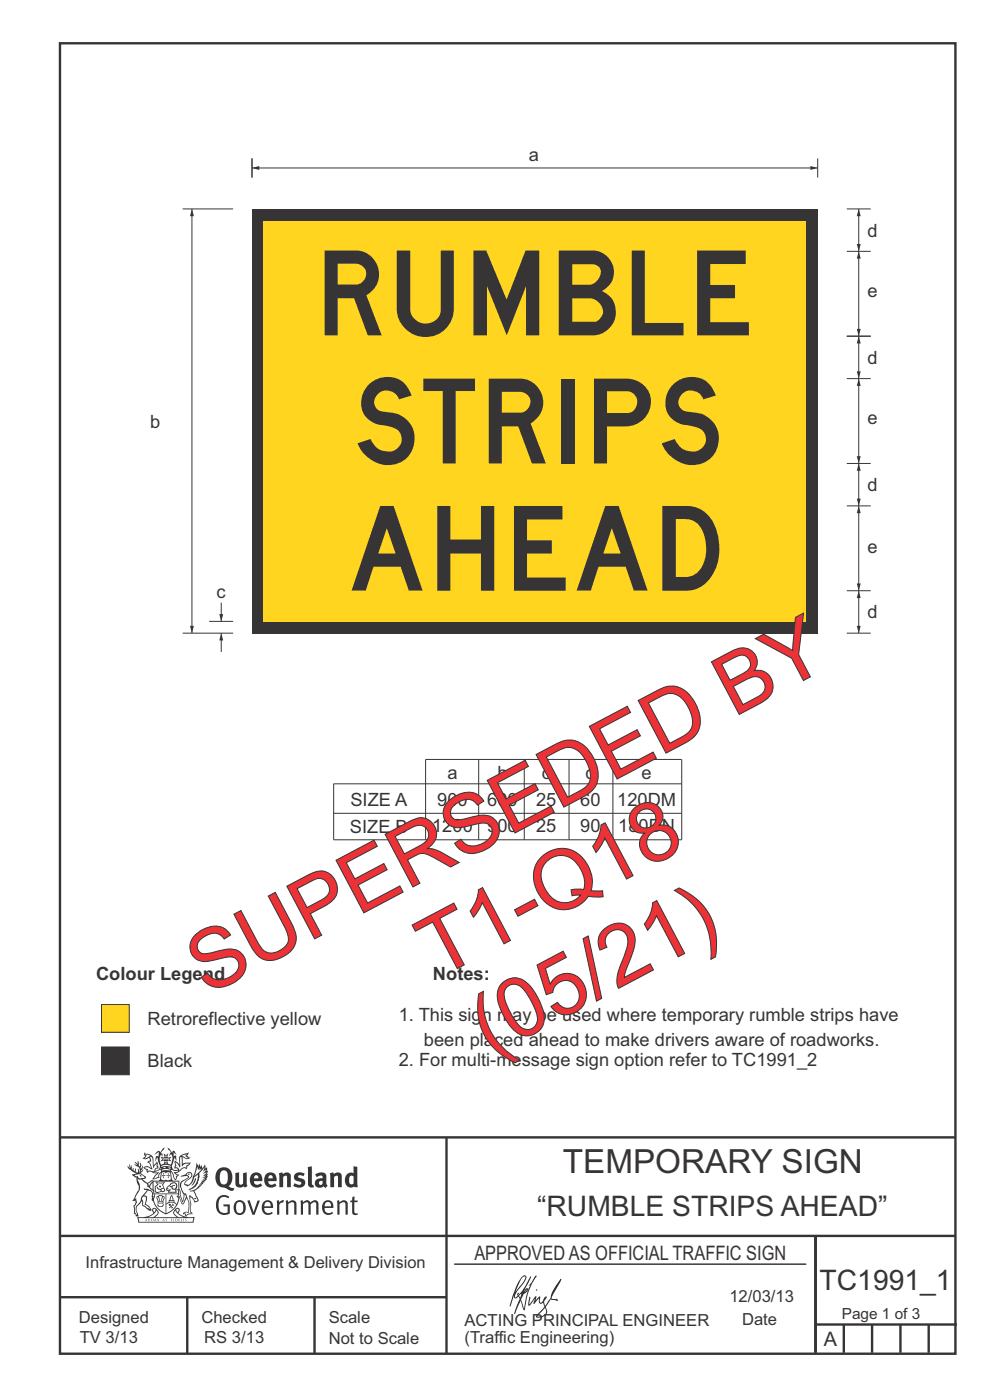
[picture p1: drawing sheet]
<svg xmlns="http://www.w3.org/2000/svg" width="210mm" height="297mm" viewBox="0 0 210 297" stroke-linecap="round" stroke-linejoin="round" font-family="sans-serif">
<g fill="none" stroke="#373435" stroke-width=".51">
<path d="M12.7 9.2h190v278h-190zM12.7 241.3h190M94.7 241.4v45.8M12.7 275.2h82M12.7 262.2h190.1M39.7 275.2v12M66.7 275.2v12M173 262.1v24.9M173 281h30M179 281v6M185 281v6M191 281v6"/>
<path d="M197 281v6"/>
</g>
<path d="M96.4 268.2h74.6" fill="none" stroke="#373435" stroke-width=".21"/>
<g fill="#373435">
<path d="M47 248.4a2.55 2.55 0 0 0 0 2.7l.3 .2a.81 .81 0 0 0 1-1v-.5a1.04 1.04 0 0 0-1.1-1.5zM46.3 248.1a1.82 1.82 0 0 1 2.1-.2 1.82 1.82 0 0 1 .9 1.8 2.29 2.29 0 0 1-.8 2l.7 .3h.5l-.2 .6a2.87 2.87 0 0 1-2-.7 2.12 2.12 0 0 1-1.7-3.1z" fill-rule="evenodd"/>
<path d="M49.9 248.9l.8-.2v2a.46 .46 0 0 0 .3 .6 .46 .46 0 0 0 .6-.3v-2.1l.7-.2v2.4l.2 .5-.5 .3-.3-.3a1.02 1.02 0 0 1-1.2 .3 1.02 1.02 0 0 1-.6-1.1z" fill-rule="evenodd"/>
<path d="M54 249.5l-.1 .5h.9a.49 .49 0 0 0-.2-.6 .49 .49 0 0 0-.6 .1zM53.4 249.1a1.34 1.34 0 0 1 1.6-.2 1.34 1.34 0 0 1 .6 1.5v.2h-1.7a.77 .77 0 0 0 .5 .8 .77 .77 0 0 0 .9-.4l.3 .5a1.59 1.59 0 0 1-2 .2 1.59 1.59 0 0 1-.5-2.1z" fill-rule="evenodd"/>
<path d="M57 249.5l-.1 .5h1a.49 .49 0 0 0-.2-.6 .49 .49 0 0 0-.7 .1zM56.4 249.1a1.34 1.34 0 0 1 1.6-.2 1.34 1.34 0 0 1 .7 1.5v.2h-1.8a.77 .77 0 0 0 .5 .8 .77 .77 0 0 0 .9-.4l.4 .5a1.59 1.59 0 0 1-2.1 .2 1.59 1.59 0 0 1-.5-2.1z" fill-rule="evenodd"/>
<path d="M59.2 248.9l.7-.2 .1 .4a.95 .95 0 0 1 1-.3 .95 .95 0 0 1 .7 .8v2.3h-.8v-2.3a.46 .46 0 0 0-.8 .1v2.2h-.8z" fill-rule="evenodd"/>
<path d="M62.6 249.1a1.75 1.75 0 0 1 2-.1l-.2 .5-.6-.2a.43 .43 0 0 0-.6 .3l.4 .3a1.04 1.04 0 0 1 1.2 1.1 1.04 1.04 0 0 1-1.4 1l-1.2-.4 .3-.6 1 .4 .4-.4a.88 .88 0 0 0-1-.5l-.4-.2-.1-.4z" fill-rule="evenodd"/>
<path d="M65.3 247.6l.8-.2 .1 3.8 .3 .2 .1 .4a.88 .88 0 0 1-1 0 .88 .88 0 0 1-.3-1z" fill-rule="evenodd"/>
<path d="M67.8 250.6a.43 .43 0 0 0-.1 .7 .43 .43 0 0 0 .7-.1v-.7zM66.8 249.1a1.7 1.7 0 0 1 2.4 .1v1.9l.3 .4-.4 .5-.5-.4a1.03 1.03 0 0 1-1.7-.1 1.03 1.03 0 0 1 .8-1.5h.7v-.4a.8 .8 0 0 0-1.2 .1z" fill-rule="evenodd"/>
<path d="M70 248.9l.7-.2 .1 .4a.95 .95 0 0 1 1-.3 .95 .95 0 0 1 .7 .8v2.3h-.8v-2.3a.46 .46 0 0 0-.8 .1v2.2h-.8z" fill-rule="evenodd"/>
<path d="M74.3 249.5a1.48 1.48 0 0 0 0 1.7h.5l.2-.1v-1.5l-.3-.2zM75 247.4l.8 .1 .1 4.4h-.7l-.1-.2a1.26 1.26 0 0 1-1.4 0 1.26 1.26 0 0 1-.5-1.3 1.29 1.29 0 0 1 .4-1.4 1.29 1.29 0 0 1 1.4-.1z" fill-rule="evenodd"/>
<path d="M46.4 253.9a1.72 1.72 0 0 1 2.3 0l-.3 .3a1.24 1.24 0 0 0-1.4-.2 1.24 1.24 0 0 0-.6 1.4 1.49 1.49 0 0 0 1.2 1.9l.7-.1v-1.3h-.8l-.1-.4h1.3v1.9a1.93 1.93 0 0 1-2.2 0 1.93 1.93 0 0 1-.7-2.2l.2-.8z" fill-rule="evenodd"/>
<path d="M50.4 255.1a1.65 1.65 0 0 0 .2 2.2 .99 .99 0 0 0 1-1.4 .78 .78 0 0 0-.4-.8 .78 .78 0 0 0-.8 0zM50 254.9a1.33 1.33 0 0 1 1.6-.1 1.33 1.33 0 0 1 .5 1.4 1.31 1.31 0 0 1-1.3 1.6 1.31 1.31 0 0 1-1.2-1.6v-.6z" fill-rule="evenodd"/>
<path d="M52.5 254.7l.4-.1 .9 2.6 .8-2.5h.5l-1.1 3h-.5z" fill-rule="evenodd"/>
<path d="M56.3 255.2l-.2 .7h1.3a.7 .7 0 0 0-.3-.8 .7 .7 0 0 0-.8 .1zM55.9 255a1.22 1.22 0 0 1 1.5-.2 1.22 1.22 0 0 1 .5 1.5h-1.8a.93 .93 0 0 0 .5 1 .93 .93 0 0 0 1.1-.2l.2 .3a1.43 1.43 0 0 1-1.8 .1 1.43 1.43 0 0 1-.6-1.7z" fill-rule="evenodd"/>
<path d="M58.7 254.7l.4-.1 .1 .5 .4-.4 .6-.1-.2 .5a.66 .66 0 0 0-.8 .7v1.9h-.4z" fill-rule="evenodd"/>
<path d="M60.6 254.7l.4-.1 .1 .5a.94 .94 0 0 1 1-.5 .94 .94 0 0 1 .8 .8v2.3h-.5l-.1-2.5a.81 .81 0 0 0-1.2 .3v2.2h-.4z" fill-rule="evenodd"/>
<path d="M63.7 254.7l.5-.1 .1 .5 .4-.3a.78 .78 0 0 1 1.1 .3 .9 .9 0 0 1 1-.5 .9 .9 0 0 1 .8 .8v2.3h-.5l-.1-2.5a.67 .67 0 0 0-1.1 .3v2.2h-.5v-2.4l-.4-.3-.7 .4v2.3h-.5z" fill-rule="evenodd"/>
<path d="M69 255.2l-.1 .7h1.3a.7 .7 0 0 0-.3-.8 .7 .7 0 0 0-.9 .1zM68.7 255a1.22 1.22 0 0 1 1.5-.2 1.22 1.22 0 0 1 .5 1.5h-1.8a.93 .93 0 0 0 .4 1 .93 .93 0 0 0 1.2-.2l.1 .3a1.44 1.44 0 0 1-1.7 .1 1.44 1.44 0 0 1-.6-1.7z" fill-rule="evenodd"/>
<path d="M71.4 254.7l.5-.1 .1 .5a.94 .94 0 0 1 1-.5 .94 .94 0 0 1 .8 .8v2.3h-.5l-.1-2.5a.81 .81 0 0 0-1.2 .3v2.2h-.4z" fill-rule="evenodd"/>
<path d="M74.7 253.9l.5-.1v.9h.7l-.1 .3h-.6v2.2l.1 .2h.5l.1 .3a.75 .75 0 0 1-1.2-.6v-2.1h-.4v-.3h.4z" fill-rule="evenodd"/>
<path d="M30.8 244.9l1.1 .3-.9 .5h-.4l.6-.5zM31.8 245.4h.2a2.44 2.44 0 0 1 .4 1.9l.1 .5 .7-1-.1 .6 .3 .3a.57 .57 0 0 0-.6 .7l-1-.1-.5 .2 .2-.5-.8-.3 .7-.1 .9 .5 .1-.1-.6-1.3-.2-.2h.5zM30.7 244.4l-.1 .5 .2 .4-.6 .4a1.04 1.04 0 0 0 1.4-.1l.2 .6-.3 .1-.2 .4a.94 .94 0 0 1 .8 1.1l-.2-.1a1.16 1.16 0 0 0-1.5-.1l.3 .4 .4 .2 .1 .5 .2 .1 .1-.2a.94 .94 0 0 1 1.1 .2l.8 .1-1.2 1.2a1.13 1.13 0 0 0 1.2-.2l.4-.1-.1-.4 .5-.8a.83 .83 0 0 0-.6 1.1l-.3-.1-.7 .4 1.1-1.4-.5 .1-.5-.1 1.3-.5-.1-.1-.9 .4v-.3l.2-.2 .3 .1 .1-.3-.2-.4v-.6l-.1-.4-.7 1v-.7a1.42 1.42 0 0 0-1.6-1.8z" fill-rule="evenodd"/>
<path d="M38.5 245.2l.5-.2 .7-.1-.6 .3 .8 .5h-.3zM38.3 245.5l.2-.1 .1 2a1.69 1.69 0 0 1 1.6-.6l-.8 .5 .1 .5a1.1 1.1 0 0 0-1.5 .6l-.1-.5-.2-.2h-.5l.3-.4-.3-.7a1.42 1.42 0 0 1 .8 1.1l.2-.1zM37.1 246.2l.1 1-.2 .3 .1 .4h.5l.1 .2a.96 .96 0 0 1-1.1-.1l-.1 .1a1.06 1.06 0 0 0 1.3 .2v.1a.72 .72 0 0 1-1 .2l.3 .5 .6 .2-.4 .2-.1 .6-.2-.3-.4-1.1-.4-.4 .4 .9a1.54 1.54 0 0 0 .7 1.2l.2-.3a.58 .58 0 0 1 .4-.8l.2-.1h-.3l-.5-.3 .9-.5a.93 .93 0 0 1 1.2-.5v.2l.2-.2 .1-.5a.99 .99 0 0 0 .7-.8l-1.3 .1-.3 .2-.1-1.4 .9 .4 .9-.3h-.4l-.5-.4 .4-.7-.6 .2a1.46 1.46 0 0 0-1.4 2.1v.4l-.2-.4z" fill-rule="evenodd"/>
<path d="M35.6 248.9l.2 .1-.1 .3 .4 .1h-.4v.6l-.1-.6h-.3l.3-.1z" fill-rule="evenodd"/>
<path d="M34.6 248.9l.2 .1v.3l.3 .1h-.3l-.1 .6v-.6h-.4l.4-.1z" fill-rule="evenodd"/>
<path d="M34.3 248.8a.57 .57 0 0 1 .9 .2 .57 .57 0 0 1 .9-.2l.2 1.4h-.2a.57 .57 0 0 1-.9 0 .69 .69 0 0 1-1.1 0zM34.2 248.1l-.3 2.1-.2 .4h3l-.2-.4-.3-2.1h-.2v.2l-.8-.1-.8 .1v-.2z" fill-rule="evenodd"/>
<path d="M34.2 252.4a.3 .3 0 0 0 .6 0 .3 .3 0 0 0-.6 0zM33.3 250.9l.3 .3-.3 .4a.79 .79 0 0 0 0 1.3l.8-.2-.1-.3a.55 .55 0 0 1-.7-.6l.1-.1 .2 .3 .3 .2 .8-.2-.4-.7 .4-.4-.7 .2zM33 250.7l1.1 .2 .9-.2-.4 .6 .4 1.2a.56 .56 0 0 1-.8 .3l-.2 .1a.73 .73 0 0 1-.9 .1 .73 .73 0 0 1-.3-1v-.4l.6-.4z" fill-rule="evenodd"/>
<path d="M35.6 251.8l.7-.4a.58 .58 0 0 1 1-.1 .58 .58 0 0 1-.4 .9l-.3-.3a.43 .43 0 0 1 .6-.4 .57 .57 0 0 0-.8 .2l-.2-.1-.3 .1 .4 .2a.55 .55 0 0 0 .9 .4v.5h-1.3l.3-.4-.1-.1-.6 .1 .2-.3-.2-.1zM35.4 251.8l-.1 .2a.39 .39 0 0 0 .2 .6h.3l-.2 .4h1.9l-.1-.8a.86 .86 0 0 0-.1-1.3 .86 .86 0 0 0-1.3 .4z" fill-rule="evenodd"/>
<path d="M36 254.8h.8v.2h-.8zM36.4 253.8l.2 .8h-.4zM36.4 253.5l-.3 .5-.1 .6h-.2v.4l-.7 .4 .2 .1a1.48 1.48 0 0 1 2.1 .2l.2-.1-.6-.5v-.5h-.2l-.1-.6z" fill-rule="evenodd"/>
<path d="M35.8 255.4l.4 .1 .1 .3 .3-.2-.2-.2a.38 .38 0 0 1 .5 .5l-.2-.2-.3 .2 .3 .2-.3 .3-.1-.4-.4 .4-.1-.2 .4-.3-.1-.1-.2 .1z" fill-rule="evenodd"/>
<path d="M34.5 254h.2v.2l-.2 .6h-.2zM33.6 255.3h.9v.2a.55 .55 0 0 1-.8 .4v-.2l-.2-.1zM33.4 254h.2l.2 .8h-.2zM33.6 255l.8-.1 .1 .2h-.8zM33.8 253.7h.5l-.2 1.1h-.1zM33.3 253.8l-.1 .3 .3 1.1a.48 .48 0 0 0-.1 .6 .48 .48 0 0 0 .5 .2h.5a.49 .49 0 0 0 .2-.8l.3-1.1-.1-.3a1.42 1.42 0 0 0-1.5 0z" fill-rule="evenodd"/>
<path d="M33.7 251.5l.4 .1 .1 .3h-.3z" fill-rule="evenodd"/>
<path d="M41.3 250.1l.3-.2-.2 .8-.6 .8h-.2l.5-.7z" fill-rule="evenodd"/>
<path d="M39.7 249l.3-.2 .5 .2a.88 .88 0 0 1-.6 1.1 1.22 1.22 0 0 0-.8 1.3l.5 .2a.72 .72 0 0 0 .9-.4l.5-.8 .2-.6 .8-.6v.2a2.85 2.85 0 0 1-2 2.9l.1 .1a2.13 2.13 0 0 0 1.9-1.5v-.3a2.01 2.01 0 0 0 .3-1.7l1.1-1.3-.4 1 .7-.5-.7 1 .8-.4-.8 .8 .7-.2-.9 .6 .8-.1-.8 .4h.7l-.8 .3 .3 .2h-.4l.2 .3h-.4l.2 .3h-.4l.1 .2h-.1a2.16 2.16 0 0 1-2 1.1l.1 .2 .4-.1a.76 .76 0 0 1 .7 .8l.5 1.2-.6 .2a1.45 1.45 0 0 0-1.1-1.3l.2 1.8-.1 1.8 .4 .3a1.07 1.07 0 0 0-1.2 .4v-.3l-.5-.2a.87 .87 0 0 1 1.1-.1v-.7a4.4 4.4 0 0 0-.6-3.1l-.1-.3h-.2a2.16 2.16 0 0 1-.7-2.2l.3-.4 1.2-.7a.55 .55 0 0 0-.4-.8zM37.8 252.4a.76 .76 0 0 1 .3 1.1l.6 1.6 .4-1.7 .2 .1a.61 .61 0 0 1-.1 .9l-.3 .8-.2 .1-.7-1.6-.3 .1a1.18 1.18 0 0 0 .1-1.4zM41.8 247.5l.2 .7 .3-.5v.6l.4-.5a1.9 1.9 0 0 1-1.2 1.4l-.3 .3zM38.2 249.6l1.4-.2 .2 .2v.3l-.5 .2a1.26 1.26 0 0 0-.9 1.9l.2 .7a1.84 1.84 0 0 1 .1 2.1l-.4-1.4a.96 .96 0 0 0-.4-1.2l-.4 .2a.78 .78 0 0 1 0 1.3l.1 .3h.4l.4 1.1a.38 .38 0 0 0 .2 .4 .38 .38 0 0 0 .4-.1l.6-1.2a2.94 2.94 0 0 1 .4 2.5l-.1 .4h-.8l-.3 .4v.2l.4-.1 .1 .4 .2 .1a1.02 1.02 0 0 1 1.3-.5v-.4l-.3-.1 .1-1.8-.3-1.3h.1a1.14 1.14 0 0 1 .8 1 .63 .63 0 0 0 .8-.2 .63 .63 0 0 0-.2-.9l-.6-1.2 .9-.6 .2-.4h.3l-.1-.2h.4l-.1-.3h.3l-.1-.3 .5-.1-.2-.2 .6-.4v-.2h-.2l.4-.5h-.3l.3-.5-.4 .1 .4-.5v-.3l-.3 .2 .2-.7-.1-.2-.4 .3v-.8l-.6 .8-.2-.8-.2 .5-.3-.7-.1 .6-.5-.8-.1 1.4-.6 1.8a1.81 1.81 0 0 1-1 1.5l-.6-.2a1.75 1.75 0 0 1 1.1-1.2 .75 .75 0 0 0 .1-1.3 .75 .75 0 0 0-1.2 .4z" fill-rule="evenodd"/>
<path d="M41.2 254.1h.3l.2 .2-.4 .1z" fill-rule="evenodd"/>
<path d="M29.4 258.4h11.6l-.1 .8h-11.4zM31.3 258.2l.5-.1a2.48 2.48 0 0 0 1.4-1.3l.3 .5-.5 .6-.5 .3zM32.5 256.6l.3-.2 .2 .1-.3 .7zM37.2 256.8a2.65 2.65 0 0 0 1.8 1.4h-1.1l-.5-.3-.5-.6zM37.4 256.5l.2-.1 .3 .2-.3 .6zM29.2 258.2l.1 1.2h11.8l.2-1.1-.2-.1a4.1 4.1 0 0 1-3.3-.9l.3-.4-.1-.6a1.06 1.06 0 0 0-1.3 1l.2 .4 .6 .5h-4.7l.3-.1a.84 .84 0 0 0 .6-.8 .84 .84 0 0 0-.5-.8l-.3-.2h-.5l-.1 .6 .3 .4a4.2 4.2 0 0 1-3.4 .9z" fill-rule="evenodd"/>
<path d="M31 258.7l.1 .2h-.2zM31 258.5l-.3 .6 .4-.2 .2 .2z" fill-rule="evenodd"/>
<path d="M31.3 258.6h.3v.4a.25 .25 0 0 0 .2-.1 .25 .25 0 0 0-.1-.3h.1a.29 .29 0 0 1 0 .4 .29 .29 0 0 1-.4 0 .29 .29 0 0 1 0-.4z" fill-rule="evenodd"/>
<path d="M32.2 258.6a.22 .22 0 0 1 .3 .2 .22 .22 0 0 1-.3 .2zM32 258.6l.1 .4a.33 .33 0 0 0 .4 0 .33 .33 0 0 0 0-.4 .33 .33 0 0 0-.5 0z" fill-rule="evenodd"/>
<path d="M32.9 258.7l.1 .2h-.2zM32.9 258.5l-.2 .6 .3-.2 .2 .2z" fill-rule="evenodd"/>
<path d="M33.3 258.6h.2l.1 .1 .2-.1-.2 .2 .2 .3-.3-.3-.1 .3h-.1l.2-.3z" fill-rule="evenodd"/>
<path d="M34.7 258.7l.1 .2h-.2zM34.7 258.5l-.3 .6 .4-.2 .2 .2z" fill-rule="evenodd"/>
<path d="M35 258.5h.5l-.2 .1v.5h-.2l.1-.5z" fill-rule="evenodd"/>
<path d="M36.2 258.6l.3-.1-.1 .1v.2h.1h-.1v.3h-.2z" fill-rule="evenodd"/>
<path d="M36.7 258.6h.2v.5h-.2z" fill-rule="evenodd"/>
<path d="M37.3 258.6a.22 .22 0 0 1 .3 .2 .22 .22 0 0 1-.3 .2zM37.1 258.6v.4a.33 .33 0 0 0 .5 0 .33 .33 0 0 0 0-.4 .33 .33 0 0 0-.5 0z" fill-rule="evenodd"/>
<path d="M37.8 258.6l.4-.1-.2 .1v.2h.1h-.1v.2l.2 .1h-.4z" fill-rule="evenodd"/>
<path d="M38.4 258.6h.2l-.1 .4 .2 .1h-.3z" fill-rule="evenodd"/>
<path d="M38.9 258.6h.2v.5h-.2z" fill-rule="evenodd"/>
<path d="M39.3 258.6h.2h-.1l.2 .3-.2 .2-.1-.1v-.1l.2 .1z" fill-rule="evenodd"/>
<path d="M34.2 247.4a1.51 1.51 0 0 1 2 .2 2.67 2.67 0 0 0-2.1 0zM35.7 247.6l.4 .1 .1 .3-.4-.1zM34.6 247.6h.5l.1 .2h-.4zM34 247.8l.3 .2h-.3zM34.9 246.9l.3-.2 .3 .2zM34.9 245.6l.2 .1v.3h-.2zM35 245.1l.2 .2 .2-.2-.1 .3h-.2zM35.1 246.3h.2l.1 .4-.2-.2-.2 .2zM35.3 245.7l.2-.1v.4h-.2zM34.4 245.7h.3l.1 .3-.4 .1 .2-.2zM35.7 245.7h.3l-.2 .2 .2 .2-.4-.1zM32.7 244.9l1-.5-.1 1-.2-.2-.3 .2-.3 1.1 .5-1 .3 .9a1.84 1.84 0 0 1 .2 1.7l.4 .1a2.48 2.48 0 0 1 2.2 0l.2-.2-.2-.7 .7-1.8 .4 .7-.2-1-.2-.1-.2 .3v-.9l.6 .4-.6-.8-.3 .1-.1 .4-.5-.9-.5-.3 .2 .5 .6 .5-.5 .8 .4-.4a2.06 2.06 0 0 1 0 2.3l-.5-.2-.2-.6 .1-.1 .8 .2-.4-.5 .4-.5-.7 .2-.2-.2 .2-.7-.5 .4-.5-.4 .2 .7-.2 .2-.7-.2 .4 .5-.4 .5 .8-.2 .1 .1-.2 .6-.5 .2a2.02 2.02 0 0 1 0-2.2l.3 .5-.1-.7-.3-.1 .8-1.2-.4 .3-.5 .8-.2-.3a.8 .8 0 0 0-.8 .5z" fill-rule="evenodd"/>
<path d="M29.2 250.1l.3 .1a.61 .61 0 0 1 .8 .4l.3 .2a.8 .8 0 0 1 .6 1l.4 .1 .5 .5a1 1 0 0 1 .5 1.1l-.1 .7v-.5h-.1a.96 .96 0 0 0-.8-1.3l-.2-.2h-.7l-.1-.1-.1 .1 .1 .3h.6l-1.2 1.3-.2 1-.4 .6a1.33 1.33 0 0 0-.5 1.8l.2 .5a1.26 1.26 0 0 1-.5-1.5l-.1-.3a1.56 1.56 0 0 0 .4-1.7l-.3 .2 .2-.5a3.2 3.2 0 0 0 .7-3zM30.4 253.9h.4a2.06 2.06 0 0 1-.1 1.6l.7 .5 .4 .4-.6-.1-.8-.6-.1-.9a.51 .51 0 0 1 .1-.9zM28.6 249.3a1.52 1.52 0 0 1 2.1 .5l-1.1 .2-.2-.1-.1-.4h-.5zM27.5 247v.8l-.3-.4h-.1a3.1 3.1 0 0 0 1.9 1.6l-1 .1 .5 .6 .5 .1 .1 1.1a1.84 1.84 0 0 1-.3 2.5l-.4 .9-.3 .4 .2 .1 .4-.1 .1 .4-.2 .5-.3 .2 .1 1.7h.2l.3 .5 .1 .1 .4-.1-.1-.5a1.3 1.3 0 0 1-.1-1.7l.9-1 .1 1.1 .6 .2 .5 .5 .1-.1 .2 .3h.5a1.85 1.85 0 0 0-1.2-1.4l.1-.3a1.39 1.39 0 0 0 0-1.4l-.5-.1 .5-.5a.66 .66 0 0 1 .9-.4 .66 .66 0 0 1 .3 .9l-.1 .4 .2-.1v.2l-.1 .3 .2 .5 .1-.3a2.24 2.24 0 0 0 .1-2.2 .73 .73 0 0 1-.7-.7 .73 .73 0 0 1 .6-.7v-.2a.94 .94 0 0 0-.9 .8 .48 .48 0 0 1-.1-.6 .48 .48 0 0 1 .5-.2l.5-.3a.51 .51 0 0 0-.8 .2l-.5 .2-1-.8h.6l.2-.5-1.2-.7 .5-.5v-.3l-.5 .4 .1-.2a.69 .69 0 0 0 .2-1v.4l-.2 .3v-1.1l-.3-.2 .1 .6-.1 .2-.4-1.3v.7l-.6-.4 .5 .7-.6-.2 .3 .3a1 1 0 0 1 .7 1.4l-.2-.8v.9l-.5-.2v-.8l-.2 .7-.2-.1-.1-.6-.2 .4-.2-.2 .1-.7-.2 .5z" fill-rule="evenodd"/>
<path d="M29.6 249.4l.2-.1 .3 .2z" fill-rule="evenodd"/>
<path d="M32.4 250.5h5.6v2l-.2-.1v-1.7h-5.2v2.5h5.2v-.8l.1 .2-.1 1.1v-.3h-2.5v4a4.1 4.1 0 0 0 2.6-3.6l.1-.1a4 4 0 0 1-2.8 3.9 4.2 4.2 0 0 1-2.8-4.7l.1 1.2 .1-.1a3.8 3.8 0 0 0 2.5 3.4v-4h-2.5l-.2-.9z" fill-rule="evenodd"/>
<circle cx="40" cy="249.1" r=".17"/>
</g>
<g fill="#252726">
<path d="M111.6 273.7l.2-.2-.5 .7zM110.4 274.5l.3 .1-.3 .7-.3-.4zM110.9 270.9l.5-.1a9.3 9.3 0 0 1-2 3.2l-.1 .2 1-2.5zM110.6 271a14.7 14.7 0 0 0-2.2 4.9l-.3 1.2 .1 .1 .8-2.4a.42 .42 0 0 0 .2 .7 .42 .42 0 0 0 .6-.3l.2-.2 .2 .6-1.1 3.1h.2l1.1-2.8 .6 1.9 .2 .2 .2-.5a13.5 13.5 0 0 1 2-6.2l.5-.5-.2-.2-1.6 2.1 .4-.1a14.9 14.9 0 0 0-1.3 5.1l-.4-1.2a1.39 1.39 0 0 1 .2-1.8l.1-.2a.92 .92 0 0 0 .8-1.2 .75 .75 0 0 0-.7 .7l-.2 .2 1.6-3.4h-.1l-.4 .7a10.5 10.5 0 0 1-2.2 3.2l.2-.4a.32 .32 0 0 0-.4 .2 .32 .32 0 0 0 .1 .4l-.5 .4a3.2 3.2 0 0 1 1.1-2.3l.5-.6a2.49 2.49 0 0 0 .7-1.6l-.3-.2z" fill-rule="evenodd"/>
<path d="M115.6 277.5a1.15 1.15 0 0 1 .1 1.3 1.15 1.15 0 0 1-1.2 .5h-.5zM112.3 275.1l-.3 1.7 .3 .2 1.2-1.5-.3 1.1 1.1-1.2a.94 .94 0 0 0 .4 1.2l.5-.3 .3 .9-1.2 1.3a.98 .98 0 0 0-.5 1 1.9 1.9 0 0 0 2.3-1.3l-.1-.3a1.02 1.02 0 0 1 .3-1.4l.5-.9 1.5 .3-.2-.5v.3l-1.1-.2v-.2l2-3.6 .1-.3-.1-.1-1.8 2.7a6.6 6.6 0 0 1-1.5 3l-.2-.2a1.01 1.01 0 0 1 .4-1.4l.1-.2-.3-.2-.3 .5-.2 .5-.5 .4-.2-.4 .1-.9-.2-.1-.8 .9 .2-.9h-.1l-1.4 1.7 .2-1.4v-.1z" fill-rule="evenodd"/>
<path d="M113.7 273.5l.3 .3h-.3z" fill-rule="evenodd"/>
</g>
<path d="M21.5 213.1h5.9v5.9h-5.9z" fill-rule="evenodd" fill="#ffd520" stroke="#373435" stroke-width=".21"/>
<path d="M21.5 222.1h5.9v5.9h-5.9z" fill-rule="evenodd" fill="#373435" stroke="#373435" stroke-width=".21"/>
<path d="M53.5 44.3h120v90h-120z" fill-rule="evenodd" fill="#373435"/>
<path d="M56 46.8h115v85h-115z" fill-rule="evenodd" fill="#ffd520"/>
<g fill="#373435">
<path d="M84.2 53.1h2.8v12.5a3.3 3.3 0 0 0 3.2 3 3.3 3.3 0 0 0 3.3-2.8v-12.7h2.8v12.3a6 6 0 0 1-6 6.1 6 6 0 0 1-6.1-5.9z"/>
<path d="M100.4 53.1h2.7l4.4 10.5 4-10.5h2.9v18h-2.8v-10.4l-4.1 10.4-4.2-10.4v10.4h-2.9z"/>
<path d="M134 53.1h2.8v15.4h8.2v2.6h-11z"/>
<path d="M147.9 53.1h10.3v2.9h-7.5v4.5h5.2v2.8h-5.2v5h8.2v2.8h-11z"/>
<path d="M71.6 55.9h3.8a2.21 2.21 0 0 1 2.3 2.2 2.21 2.21 0 0 1-2.2 2.3h-3.9zM68.9 53.1v18h2.7v-7.8h3.5l2.9 7.8h3l-3.3-8.4a5 5 0 0 0 2.6-5.6 5 5 0 0 0-4.7-4z"/>
<path d="M118.5 53.1v18h7.3a4.9 4.9 0 0 0 4.7-3.9 4.9 4.9 0 0 0-2.8-5.4 4.5 4.5 0 0 0 2.4-5.1 4.5 4.5 0 0 0-4.3-3.6zM121.4 56.1h4.3a1.77 1.77 0 0 1 1.7 1.1 1.77 1.77 0 0 1-.4 1.9l-1 1-.7 .3h-3.9zM121.4 63.3h3.6a2.9 2.9 0 0 1 2.8 3.5l-.8 1.1-.6 .3-5 .1z"/>
</g>
<path d="M53.5 35.6h120" fill="none" stroke="#373435" stroke-width=".21"/>
<g fill="#373435">
<path d="M171.9 35.2l1.6 .4-1.6 .5z"/>
<path d="M53.5 35.6l1.5-.4v.9z"/>
</g>
<path d="M53.5 33.6v4.1M173.5 33.6v4.1M182.2 125.3v9" fill="none" stroke="#373435" stroke-width=".21"/>
<g fill="#373435">
<path d="M181.7 132.8h.9l-.4 1.5z"/>
<path d="M182.2 125.3l.4 1.6h-.9z"/>
</g>
<path d="M182.2 107.3v18M179.6 125.3h5.1" fill="none" stroke="#373435" stroke-width=".21"/>
<g fill="#373435">
<path d="M181.7 123.8h.9l-.4 1.5z"/>
<path d="M182.2 107.3l.4 1.6h-.9z"/>
</g>
<g fill="#373435">
<path d="M78.3 81.5a5.4 5.4 0 0 1 9 2.4l-2.7 .8a2.64 2.64 0 0 0-3.3-1.8 2.64 2.64 0 0 0-1.7 3.3 2.46 2.46 0 0 0 2.5 1.2 5.7 5.7 0 0 1 5.6 7.2 5.7 5.7 0 0 1-8.5 3.2 7 7 0 0 1-3.3-3.8l2.7-.9a3.8 3.8 0 0 0 5.5 2.2 2.61 2.61 0 0 0 1-2.8 2.61 2.61 0 0 0-2.2-2l-.7-.1a6.2 6.2 0 0 1-4.6-1.9 5.3 5.3 0 0 1 .7-7z"/>
<path d="M89.8 80.3h11v2.7h-4.1v15.3h-2.8v-15.3h-4.1z"/>
<path d="M119 80.3h2.8v18h-2.8z"/>
<path d="M142.8 81.5a5.4 5.4 0 0 1 9 2.4l-2.6 .8a2.64 2.64 0 0 0-3.3-1.8 2.64 2.64 0 0 0-1.8 3.3 2.46 2.46 0 0 0 2.5 1.2 5.7 5.7 0 0 1 5.7 7.2 5.7 5.7 0 0 1-8.6 3.2 7 7 0 0 1-3.3-3.8l2.7-.9a3.8 3.8 0 0 0 5.5 2.2 2.61 2.61 0 0 0 1.1-2.8 2.61 2.61 0 0 0-2.3-2l-.7-.1a6.2 6.2 0 0 1-4.6-1.9 5.3 5.3 0 0 1 .7-7z"/>
<path d="M92.8 107.3h2.7v7.1h6.5v-7.1h2.8v18h-2.8v-7.9h-6.5v7.9h-2.7z"/>
<path d="M109 107.3h10.3v2.9h-7.5v4.4h5.3v2.8h-5.3v5.1h8.2v2.8h-11z"/>
<path d="M106.5 83.1h3.7a2.21 2.21 0 0 1 2.3 2.2 2.21 2.21 0 0 1-2.2 2.2h-3.8zM103.7 80.3v18h2.8v-7.9h3.4l2.9 7.9h3l-3.2-8.5a5 5 0 0 0 2.5-5.5 5 5 0 0 0-4.7-4z"/>
<path d="M128.8 83h4.1a2.32 2.32 0 0 1 2.3 2.2 2.32 2.32 0 0 1-2.1 2.4h-4.3zM126 80.3v18h2.8v-7.8h3.7a5.1 5.1 0 0 0 5.1-3 5.1 5.1 0 0 0-1.1-5.8l-1.4-.9-1.6-.4z"/>
<path d="M80.7 107.3h2.8l6.1 18h-2.9l-1.7-5.1h-5.8l-1.6 5.1h-3zM82 112.1l-1.8 5.3h3.7z"/>
<path d="M128.4 107.3h2.8l6.2 18h-2.9l-1.8-5.1h-5.7l-1.7 5.1h-3zM129.8 112.1l-1.8 5.3h3.7z"/>
<path d="M140.5 107.3v18h5a7.1 7.1 0 0 0 6.6-5.6 11.7 11.7 0 0 0-1.9-10.4 6.1 6.1 0 0 0-4.7-2zM143.4 110.1a5.8 5.8 0 0 1 4.3 .8 8.2 8.2 0 0 1 1.9 7.6 4.5 4.5 0 0 1-4.2 3.9h-2z"/>
</g>
<path d="M182.2 44.3v9" fill="none" stroke="#373435" stroke-width=".21"/>
<g fill="#373435">
<path d="M181.7 51.8h.9l-.4 1.5z"/>
<path d="M182.2 44.3l.4 1.6h-.9z"/>
</g>
<path d="M179.6 44.3h5.1M179.6 53.3h5.1M182.2 53.3v18M179.6 71.3h5.1" fill="none" stroke="#373435" stroke-width=".21"/>
<g fill="#373435">
<path d="M181.7 69.8h.9l-.4 1.5z"/>
<path d="M182.2 53.3l.4 1.6h-.9z"/>
</g>
<path d="M182.2 98.3v9" fill="none" stroke="#373435" stroke-width=".21"/>
<g fill="#373435">
<path d="M181.7 105.8h.9l-.4 1.5z"/>
<path d="M182.2 98.3l.4 1.6h-.9z"/>
</g>
<path d="M182.2 71.3v9M179.6 98.3h5.1M179.6 107.3h5.1" fill="none" stroke="#373435" stroke-width=".21"/>
<g fill="#373435">
<path d="M181.7 78.8h.9l-.4 1.5z"/>
<path d="M182.2 71.3l.4 1.6h-.9z"/>
</g>
<path d="M179.6 71.3h5.1M179.6 80.3h5.1M182.2 80.3v18M179.6 134.3h5.1" fill="none" stroke="#373435" stroke-width=".21"/>
<g fill="#373435">
<path d="M181.7 96.8h.9l-.4 1.5z"/>
<path d="M182.2 80.3l.4 1.6h-.9z"/>
</g>
<path d="M40.7 44.3v90" fill="none" stroke="#373435" stroke-width=".21"/>
<g fill="#373435">
<path d="M40.3 132.8h.8l-.4 1.5z"/>
<path d="M40.7 44.3l.4 1.6h-.8z"/>
</g>
<path d="M46.9 127.8v4" fill="none" stroke="#373435" stroke-width=".21"/>
<path d="M46.5 130.3h.8l-.4 1.5z" fill="#373435"/>
<path d="M46.9 134.3v4" fill="none" stroke="#373435" stroke-width=".21"/>
<path d="M46.9 134.3l.4 1.6h-.8z" fill="#373435"/>
<path d="M38.8 44.3h10.6M38.8 134.3h10.6M44.4 131.8h5M70.8 172.5h73.8M101.5 161.1v17.1M111.2 161.1v17.1M120.7 161.1v17.1M130 161.1v17.1M144.6 166.3h-73.8v11.9h73.8v-17.1h-54.3v17.1" fill="none" stroke="#373435" stroke-width=".21"/>
<g font-size="17.6" fill="#ed3237">
<text x="93" y="207.6" transform="rotate(-28 93 207.6)">T1-Q18</text>
<text x="43.9" y="211.3" transform="rotate(-28 43.9 211.3)">SUPERSEDED BY</text>
<text x="103.9" y="224.1" transform="rotate(-28 103.9 224.1)">(05/21)</text>
</g>
<text font-size="7.1" fill="#373435" x="119.4" y="248.9">TEMPORARY SIGN</text>
<g font-size="6" fill="#373435">
<text x="113.9" y="257.9">“RUMBLE STRIPS AHEAD”</text>
<text x="173.9" y="273.8">TC1991_1</text>
</g>
<g font-size="4.2" fill="#373435">
<text x="100.6" y="267.2">APPROVED AS OFFICIAL TRAFFIC SIGN</text>
<text x="174.7" y="285.6">A</text>
</g>
<g font-size="3.9" fill="#373435">
<text x="112.2" y="34.1">a</text>
<text x="184" y="50.2">d</text>
<text x="184" y="62.9">e</text>
<text x="184" y="77.2">d</text>
<text x="184" y="89.9">e</text>
<text x="31.8" y="90.8">b</text>
<text x="184" y="104.2">d</text>
<text x="184" y="117.3">e</text>
<text x="46" y="126.8">c</text>
<text x="184" y="131.2">d</text>
<text x="94.9" y="165.3">a</text>
<text x="105.5" y="165.3">b</text>
<text x="114.9" y="165.3">c</text>
<text x="124.2" y="165.3">d</text>
<text x="136.1" y="165.3">e</text>
<text x="74.3" y="171">SIZE A</text>
<text x="92.7" y="170.9">900</text>
<text x="103.4" y="170.9">600</text>
<text x="113.7" y="170.9">25</text>
<text x="123.1" y="170.9">60</text>
<text x="130.9" y="170.9">120DM</text>
<text x="74.2" y="176.6">SIZE B</text>
<text x="91.7" y="176.6">1200</text>
<text x="103.4" y="176.6">900</text>
<text x="113.7" y="176.6">25</text>
<text x="123.1" y="176.6">90</text>
<text x="131.1" y="176.6">180DN</text>
<text x="20.4" y="208">Colour Legend</text>
<text x="91.8" y="207.9">Notes:</text>
<text x="31.3" y="217.5">Retroreflective yellow</text>
<text x="84.6" y="216.6">1. This sign may be used where temporary rumble strips have</text>
<text x="89.9" y="221.8">been placed ahead to make drivers aware of roadworks.</text>
<text x="31.3" y="226.4">Black</text>
<text x="84.6" y="226.2">2. For multi-message sign option refer to TC1991_2</text>
</g>
<g font-size="3.5" fill="#373435">
<text x="18.2" y="269">Infrastructure Management &amp; Delivery Division</text>
<text x="16.7" y="280.6">Designed</text>
<text x="42.7" y="280.6">Checked</text>
<text x="69.7" y="280.6">Scale</text>
<text x="98.5" y="281.3">ACTING PRINCIPAL ENGINEER</text>
<text x="154.7" y="276.2">12/03/13</text>
<text x="157.4" y="281.2">Date</text>
<text x="16.9" y="284.8">TV 3/13</text>
<text x="43.3" y="284.8">RS 3/13</text>
<text x="69.7" y="285.2">Not to Scale</text>
<text x="98.5" y="284.8">(Traffic Engineering)</text>
</g>
<text font-size="3.3" fill="#373435" x="178.6" y="279.9">Page 1 of 3</text>
</svg>
